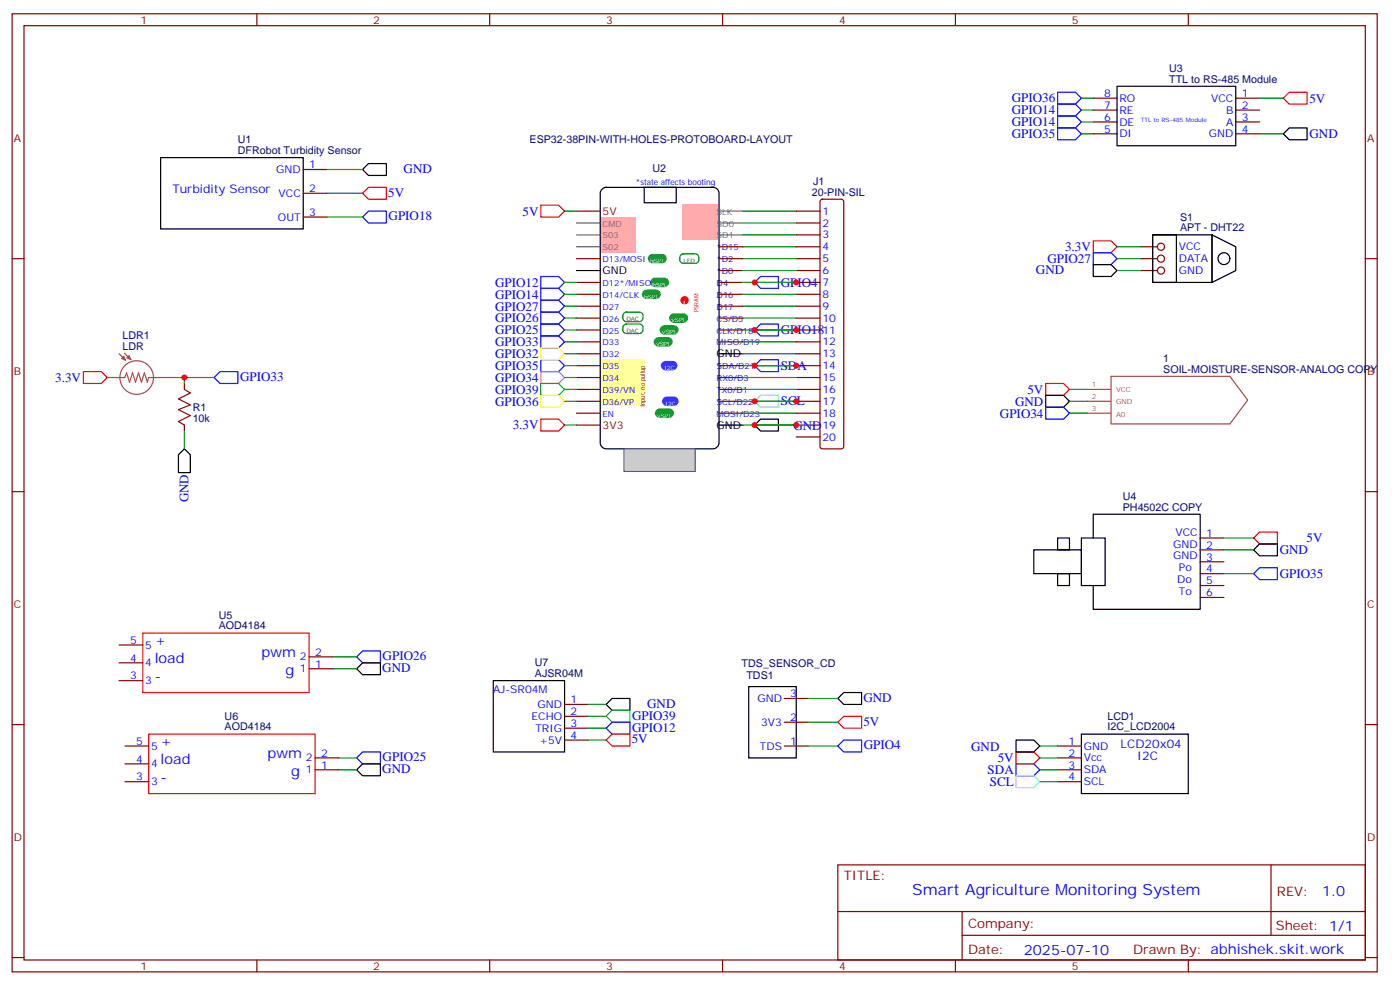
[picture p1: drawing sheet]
<svg xmlns="http://www.w3.org/2000/svg" width="416mm" height="292mm" viewBox="0 0 416 292" stroke-linecap="round" stroke-linejoin="round" font-family="sans-serif">
<g fill="none" stroke="#870000" stroke-width=".35">
<path d="M3.6 4.1h405.3v284.3h-405.3zM7.1 7.6h398.3v277.3h-398.3zM76.3 4.1v3.5M145.4 4.1v3.5M214.6 4.1v3.5M283.7 4.1v3.5M352.8 4.1v3.5M90 50.3h7.1M90 57.4h7.1M3.6 76.8h3.5M90 64.4h7.1M405.4 76.8h3.5"/>
<path d="M3.6 145.9h3.5M405.4 145.9h3.5M3.6 215.1h3.5M405.4 215.1h3.5M248.8 256.7h156.6v28.2h-156.6zM377.4 256.7v20.9M248.8 270.5h156.5M285.7 277.6h119.6M285.7 270.5v14.1M3.6 284.2h3.5M76.3 284.9v3.5M145.4 284.9v3.5"/>
<path d="M214.6 284.9v3.5M283.7 284.9v3.5M352.8 284.9v3.5M405.4 284.2h3.5"/>
</g>
<path d="M47.7 46.8h42.3v21.1h-42.3z" fill="none" stroke="#000" stroke-width=".35"/>
<path d="M193.4 83l1.1-.6h2.8a1.41 1.41 0 0 1 1.4 1.4 1.41 1.41 0 0 1-1.4 1.4h-2.8a1.41 1.41 0 0 1-1.1-2.2z" fill="#093"/>
<path d="M178.6 106.8h13v13.7h-13z" fill="#ff9"/>
<circle cx="203.3" cy="89.1" r="1.23" fill="#f00"/>
<g fill="#ffabab">
<path d="M178.2 64.4h10.6v10.6h-10.6z"/>
<path d="M202.6 60.5h10.5v10.6h-10.5z"/>
</g>
<path d="M194.4 100.6l1.1-.6h2.8a1.41 1.41 0 0 1 1.4 1.5 1.41 1.41 0 0 1-1.4 1.4h-2.8a1.41 1.41 0 0 1-1.1-2.3z" fill="#093"/>
<path d="M178.8 56.1l1.2-.5h31.7a1.76 1.76 0 0 1 1.8 1.8v74a1.89 1.89 0 0 1-1.8 1.8h-31.7a1.89 1.89 0 0 1-1.8-1.8v-74zM171.2 80.3h7M213.5 105h7.1M213.5 126.2h7.1" fill="none" stroke="#000" stroke-width=".35"/>
<g fill="none" stroke="#870000" stroke-width=".35">
<path d="M171.2 76.8h7M213.5 76.8h7.1M213.5 73.2h7.1M171.2 97.9h7M171.2 94.4h7M171.2 90.9h7M171.2 87.3h7M171.2 83.8h7M213.5 97.9h7.1M213.5 94.4h7.1M213.5 90.9h7.1M213.5 87.3h7.1"/>
<path d="M213.5 83.8h7.1M213.5 80.3h7.1M171.2 119.1h7M171.2 115.6h7M171.2 112h7M171.2 108.5h7M171.2 101.5h7M171.2 105h7M213.5 119.1h7.1M213.5 115.6h7.1M213.5 112h7.1M213.5 108.5h7.1"/>
<path d="M213.5 101.5h7.1M171.2 122.6h7M213.5 122.6h7.1"/>
</g>
<path d="M171.2 69.7h7M171.2 66.2h7M171.2 73.2h7M213.5 69.7h7.1M213.5 66.2h7.1M213.5 62.7h7.1" fill="none" stroke="#666" stroke-width=".35"/>
<path d="M171.2 62.7h7M171.2 126.2h7" fill="none" stroke="#900" stroke-width=".35"/>
<g fill="#093">
<path d="M196.2 97.1l1.1-.6h2.8a1.41 1.41 0 0 1 1.4 1.4 1.41 1.41 0 0 1-1.4 1.4h-2.8a1.41 1.41 0 0 1-1.1-2.2z"/>
<path d="M199 93.6l1.1-.6h2.8a1.41 1.41 0 0 1 1.4 1.4 1.41 1.41 0 0 1-1.4 1.4h-2.8a1.41 1.41 0 0 1-1.1-2.2z"/>
</g>
<g fill="#06f">
<path d="M196.5 107.7l1.1-.6h2.1a1.41 1.41 0 0 1 1.5 1.4 1.41 1.41 0 0 1-1.5 1.4h-2.1a1.41 1.41 0 0 1-1.1-2.2z"/>
<path d="M196.9 118.3l1.1-.6h2.1a1.41 1.41 0 0 1 1.4 1.4 1.41 1.41 0 0 1-1.4 1.4h-2.1a1.41 1.41 0 0 1-1.1-2.2z"/>
</g>
<path d="M185.3 133.2h21.1v6.7h-21.1z" fill="#ccc" stroke="#666" stroke-width=".35"/>
<path d="M202.1 75.8l.8-.4h3.5a1.45 1.45 0 0 1 1.1 1.4 1.45 1.45 0 0 1-1.1 1.4h-3.5a1.47 1.47 0 0 1-.8-2.4z" fill="none" stroke="#060" stroke-width=".35"/>
<path d="M194.8 121.8l1.1-.6h2.8a1.41 1.41 0 0 1 1.4 1.4 1.41 1.41 0 0 1-1.4 1.4h-2.8a1.41 1.41 0 0 1-1.1-2.2z" fill="#093"/>
<path d="M185.2 96.6l.8-.4h3.9a1.45 1.45 0 0 1 1.1 1.4 1.45 1.45 0 0 1-1.1 1.4h-3.9a1.47 1.47 0 0 1-.8-2.4zM185.2 93.1l.8-.5h3.9a1.45 1.45 0 0 1 1.1 1.5 1.45 1.45 0 0 1-1.1 1.4h-3.9a1.47 1.47 0 0 1-.8-2.4z" fill="none" stroke="#060" stroke-width=".35"/>
<path d="M191.3 55.6h9.5v4.6h-9.5z" fill="none" stroke="#000" stroke-width=".35"/>
<g fill="#093">
<path d="M190.9 86.5l1.1-.6h2.8a1.41 1.41 0 0 1 1.4 1.4 1.41 1.41 0 0 1-1.4 1.5h-2.8a1.41 1.41 0 0 1-1.1-2.3z"/>
<path d="M192.6 75.9l1.1-.5h2.9a1.41 1.41 0 0 1 1.4 1.4 1.41 1.41 0 0 1-1.4 1.4h-2.9a1.41 1.41 0 0 1-1.1-2.3z"/>
</g>
<g fill="none" stroke="#870000" stroke-width=".35">
<path d="M324.6 29.1h7.1M324.6 32.7h7.1M324.6 36.2h7.1M324.6 39.7h7.1M367 29.1h7M367 32.7h7M367 36.2h7M367 39.7h7M243.7 59.3l.5-.2h5.6l.5 .2 .2 .5v72.7l-.2 .5-.5 .2h-5.6l-.5-.2-.2-.5v-72.7zM236.4 62.7h7.1M236.4 66.2h7.1M236.4 69.7h7.1"/>
<path d="M236.4 73.2h7.1M236.4 76.8h7.1M338.7 73.2h5M338.7 76.8h5M236.4 80.3h7.1M236.4 83.8h7.1M236.4 87.3h7.1M236.4 90.9h7.1M236.4 94.4h7.1M236.4 97.9h7.1M338.7 80.3h5M54.8 113.8v1.8"/>
<path d="M236.4 101.5h7.1M236.4 105h7.1M236.4 108.5h7.1M236.4 112h7.1M236.4 115.6h7.1M236.4 119.1h7.1M54.8 126.2v1.7M236.4 122.6h7.1M236.4 126.2h7.1M236.4 129.7h7.1M356.4 159.7h7M356.4 177.3h7"/>
<path d="M356.4 163.2h7M356.4 173.8h7M356.4 166.7h7M356.4 170.3h7M35.3 196.7h7.1M35.3 191.4h7.1M91.8 198.5h7M91.8 194.9h7M35.3 202h7.1M167.6 209.1h7.1M167.6 212.6h7.1M167.6 216.1h7.1"/>
<path d="M167.6 219.6h7.1M232.9 214.3h7.1M232.9 207.3h7.1M37.1 232h7.1M37.1 226.7h7.1M37.1 221.4h7.1M93.6 228.5h7M93.6 224.9h7M232.9 221.4h7.1M314 228.5h7.1M314 224.9h7.1M314 232h7.1"/>
<path d="M314 221.4h7.1"/>
<circle cx="344.7" cy="76.8" r="1.06"/>
<circle cx="344.7" cy="73.2" r="1.06"/>
<circle cx="344.7" cy="80.3" r="1.06"/>
</g>
<g fill="none" stroke="#000" stroke-width=".35">
<path d="M331.7 25.6h35.3v17.7h-35.3zM381.1 39.7l1.7-1.7h5.3v3.5h-5.3zM107.7 50.3l1.7-1.8h5.3v3.6h-5.3zM324.6 78.5h5.3l1.8 1.8-1.8 1.8h-5.3zM342.3 69.7h7v14.1h-7zM342.3 69.7h17.6v14.1h-17.6zM359.9 69.7l7.1 3.5v7.1l-7.1 3.5zM310.5 117.3h5.3l1.8 1.8-1.8 1.8h-5.3zM54.8 133.2l1.7 1.8v5.3h-3.5v-5.3zM224.1 126.2l1.7-1.8h5.3v3.5h-5.3zM314 159.7h3.6v3.5h-3.6zM321.1 159.7h7.1v14.1h-7.1z"/>
<path d="M324.6 159.7v-7.1h31.8v28.2h-31.8v-7M307 163.2h14.1v7.1h-14.1zM314 170.3h3.6v3.5h-3.6zM372.3 163.2l1.7-1.8h5.3v3.6h-5.3zM105.9 198.5l1.8-1.8h5.3v3.5h-5.3zM146.5 202h21.1v21.2h-21.1zM180 209.1l1.8-1.8h5.2v3.5h-5.2zM222.3 203.8h14.1v21.1h-14.1zM248.8 207.3l1.7-1.8h5.3v3.6h-5.3zM301.7 219.6h5.3l1.8 1.8-1.8 1.8h-5.3zM321.1 217.9h31.7v17.6h-31.7zM105.9 228.5l1.8-1.8h5.3v3.5h-5.3z"/>
<circle cx="363.4" cy="76.8" r="1.76"/>
</g>
<g fill="none" stroke="#f00" stroke-width=".35">
<path d="M381.1 29.1l1.7-1.7h5.3v3.5h-5.3zM107.7 57.4l1.7-1.8h5.3v3.5h-5.3zM160.6 60.9h5.3l1.7 1.8-1.7 1.7h-5.3zM324.6 71.5h5.3l1.8 1.7-1.8 1.8h-5.3zM24.8 110.3h5.3l1.7 1.7-1.7 1.8h-5.3zM310.5 113.8h5.3l1.8 1.8-1.8 1.7h-5.3zM160.6 124.4h5.3l1.7 1.8-1.7 1.7h-5.3zM372.3 159.7l1.7-1.8h5.3v3.5h-5.3zM42.4 187.9h49.4v17.6h-49.4zM44.2 217.9h49.4v17.6h-49.4zM180 219.6l1.8-1.7h5.2v3.5h-5.2zM248.8 214.3l1.7-1.7h5.3v3.5h-5.3z"/>
<path d="M301.7 223.2h5.3l1.8 1.7-1.8 1.8h-5.3z"/>
</g>
<g fill="none" stroke="#a64a4a" stroke-width=".35">
<path d="M33.6 112h3.5l.5-1.4 .9 2.9 .8-2.9 .9 2.9 .9-2.9 .9 2.9 .9-2.9 .9 2.9 .3-1.5M35.3 105l2 1.9M36.9 104.8l2 2M44.2 112h3.5M322.9 115.6h6.9M322.9 119.1h6.9M329.9 111.7h35.3l5.3 7-5.3 7.1h-35.3zM322.9 122.6h6.9"/>
<circle cx="40.6" cy="112" r="5"/>
</g>
<g fill="#a64a4a" stroke="#a64a4a" stroke-width=".3">
<path d="M36.8 105.7l.5 1.2-1.2-.5z"/>
<path d="M37.6 106.2l.7-.7 .6 1.3z"/>
</g>
<path d="M54.8 115.6l1.7 1-3.5 1.8 3.5 1.8-3.5 1.4 3.5 1.7-3.5 1.8 1.8 1.1" fill="none" stroke="#a10000" stroke-width=".35"/>
<g fill="none" stroke="#00f" stroke-width=".35">
<path d="M314 27.4h5.3l1.8 1.7-1.8 1.8h-5.3zM314 30.9h5.3l1.8 1.8-1.8 1.7h-5.3zM314 34.4h5.3l1.8 1.8-1.8 1.8h-5.3zM314 38h5.3l1.8 1.7-1.8 1.8h-5.3zM107.7 64.4l1.7-1.7h5.3v3.5h-5.3zM324.6 75h5.3l1.8 1.8-1.8 1.7h-5.3zM160.6 82.1h5.3l1.7 1.7-1.7 1.8h-5.3zM160.6 85.6h5.3l1.7 1.7-1.7 1.8h-5.3zM160.6 89.1h5.3l1.7 1.8-1.7 1.7h-5.3zM160.6 92.6h5.3l1.7 1.8-1.7 1.8h-5.3zM160.6 96.2h5.3l1.7 1.7-1.7 1.8h-5.3zM160.6 99.7h5.3l1.7 1.8-1.7 1.7h-5.3z"/>
<path d="M224.1 83.8l1.7-1.7h5.3v3.5h-5.3zM224.1 97.9l1.7-1.7h5.3v3.5h-5.3zM63.6 112l1.7-1.7h5.3v3.5h-5.3zM160.6 106.8h5.3l1.7 1.7-1.7 1.8h-5.3zM224.1 108.5l1.7-1.7h5.3v3.5h-5.3zM310.5 120.9h5.3l1.8 1.7-1.8 1.8h-5.3zM372.3 170.3l1.7-1.8h5.3v3.5h-5.3zM105.9 194.9l1.8-1.7h5.3v3.5h-5.3zM180 216.1l1.8-1.8h5.2v3.6h-5.2zM105.9 224.9l1.8-1.7h5.3v3.5h-5.3zM248.8 221.4l1.7-1.8h5.3v3.6h-5.3zM301.7 226.7h5.3l1.8 1.8-1.8 1.7h-5.3z"/>
</g>
<g fill="none" stroke="#008700" stroke-width=".35">
<path d="M321.1 29.1h3.5M321.1 32.7h3.5M321.1 36.2h3.5M321.1 39.7h3.5M374 29.1h7.1M374 39.7h7.1M97.1 50.3h10.6M97.1 57.4h10.6M97.1 64.4h10.6M167.6 62.7h3.6M220.6 73.2h15.8M220.6 76.8h15.8"/>
<path d="M220.6 62.7h15.8M220.6 66.2h15.8M220.6 69.7h15.8M331.7 73.2h7M331.7 76.8h7M167.6 83.8h3.6M167.6 87.3h3.6M167.6 90.9h3.6M167.6 94.4h3.6M167.6 97.9h3.6M220.6 80.3h15.8M220.6 83.8h15.8"/>
<path d="M220.6 87.3h15.8M220.6 90.9h15.8M220.6 94.4h15.8M220.6 97.9h15.8M331.7 80.3h7M31.8 112h1.8M47.7 112h7.1v1.8M54.8 112h8.8M167.6 112h3.6M167.6 101.5h3.6M167.6 105h3.6M167.6 108.5h3.6"/>
<path d="M167.6 115.6h3.6M167.6 119.1h3.6M220.6 112h15.8M220.6 101.5h15.8M220.6 105h15.8M220.6 108.5h15.8M220.6 115.6h15.8M220.6 119.1h15.8M317.6 115.6h5.3M317.6 119.1h5.3M54.8 127.9v5.3M167.6 126.2h3.6"/>
<path d="M220.6 126.2h15.8M220.6 122.6h15.8M317.6 122.6h5.3M363.4 159.7h8.9M363.4 163.2h8.9M363.4 170.3h8.9M98.8 194.9h7.1M98.8 198.5h7.1M174.7 209.1h5.3M174.7 212.6h5.3M174.7 216.1h5.3M174.7 219.6h5.3"/>
<path d="M240 207.3h8.8M240 214.3h8.8M100.6 224.9h5.3M100.6 228.5h5.3M240 221.4h8.8M308.8 224.9h5.2M308.8 228.5h5.2M308.8 221.4h5.2M308.8 232h5.2"/>
</g>
<path d="M160.6 113.8h5.3l1.7 1.8-1.7 1.7h-5.3zM180 212.6l1.8-1.8h5.2v3.5h-5.2z" fill="none" stroke="#0f0" stroke-width=".35"/>
<path d="M301.7 230.2h5.3l1.8 1.8-1.8 1.8h-5.3z" fill="none" stroke="#6ff" stroke-width=".35"/>
<path d="M160.6 110.3h5.3l1.7 1.7-1.7 1.8h-5.3z" fill="none" stroke="#f0f" stroke-width=".35"/>
<path d="M160.6 117.3h5.3l1.7 1.8-1.7 1.8h-5.3zM160.6 103.2h5.3l1.7 1.8-1.7 1.8h-5.3z" fill="none" stroke="#ff0" stroke-width=".35"/>
<path d="M224.1 119.1l1.7-1.8h5.3v3.6h-5.3z" fill="none" stroke="#0ff" stroke-width=".35"/>
<g fill="#c00">
<circle cx="54.8" cy="112" r=".88"/>
<circle cx="224.1" cy="83.8" r=".88"/>
<circle cx="224.1" cy="97.9" r=".88"/>
<circle cx="224.1" cy="108.5" r=".88"/>
<circle cx="224.1" cy="119.1" r=".88"/>
<circle cx="224.1" cy="126.2" r=".88"/>
<circle cx="236.4" cy="83.8" r=".88"/>
<circle cx="236.4" cy="97.9" r=".88"/>
<circle cx="236.4" cy="108.5" r=".88"/>
<circle cx="236.4" cy="119.1" r=".88"/>
<circle cx="236.4" cy="126.2" r=".88"/>
</g>
<text font-size="4.6" fill="#00f" x="270.9" y="265.7">Smart Agriculture Monitoring System</text>
<g font-size="4.2" fill="#00f">
<text x="45.9" y="191.4">+</text>
<text x="45.9" y="196.7">load</text>
<text x="77.7" y="194.9">pwm</text>
<text x="45.9" y="202">-</text>
<text x="84.7" y="200.2">g</text>
<text x="47.7" y="221.4">+</text>
<text x="47.7" y="226.7">load</text>
<text x="79.4" y="224.9">pwm</text>
<text x="47.7" y="232">-</text>
<text x="86.5" y="230.2">g</text>
<text x="392.6" y="265.9">1.0</text>
<text x="304" y="283.3">2025-07-10</text>
</g>
<g font-size="3.9" fill="#00f">
<text x="300.5" y="30.4">GPIO36</text>
<text x="300.5" y="33.9">GPIO14</text>
<text x="388.8" y="30.5">5V</text>
<text x="300.5" y="37.4">GPIO14</text>
<text x="300.5" y="41">GPIO35</text>
<text x="388.8" y="41">GND</text>
<text x="119.9" y="51.4">GND</text>
<text x="115.3" y="58.4">5V</text>
<text x="115.4" y="65.4">GPIO18</text>
<text x="155.1" y="64">5V</text>
<text x="316.3" y="74.5">3.3V</text>
<text x="307.6" y="81.5">GND</text>
<text x="311" y="78">GPIO27</text>
<text x="147" y="85.1">GPIO12</text>
<text x="147" y="88.7">GPIO14</text>
<text x="231.8" y="85">GPIO4</text>
<text x="147" y="92.2">GPIO27</text>
<text x="147" y="95.7">GPIO26</text>
<text x="147" y="99.2">GPIO25</text>
<text x="231.8" y="99.1">GPIO18</text>
<text x="147" y="102.8">GPIO33</text>
<text x="147" y="106.3">GPIO32</text>
<text x="16.4" y="113.3">3.3V</text>
<text x="71.3" y="113">GPIO33</text>
<text x="147" y="109.8">GPIO35</text>
<text x="147" y="113.3">GPIO34</text>
<text x="231.8" y="109.7">SDA</text>
<text x="147" y="116.9">GPIO39</text>
<text x="305.1" y="116.9">5V</text>
<text x="147" y="120.4">GPIO36</text>
<text x="231.8" y="120.3">SCL</text>
<text x="296.9" y="123.9">GPIO34</text>
<text x="301.4" y="120.4">GND</text>
<text x="152.2" y="127.5">3.3V</text>
<text x="235.6" y="127.5">GND</text>
<text x="56" y="149.1" transform="rotate(-90 56 149.1)">GND</text>
<text x="388" y="160.7">5V</text>
<text x="380" y="164.4">GND</text>
<text x="380" y="171.5">GPIO35</text>
<text x="113.6" y="195.9">GPIO26</text>
<text x="113.5" y="199.5">GND</text>
<text x="256.4" y="208.3">GND</text>
<text x="187.7" y="213.6">GPIO39</text>
<text x="192.2" y="210.1">GND</text>
<text x="256.4" y="215.3">5V</text>
<text x="187.6" y="220.6">5V</text>
<text x="187.7" y="217.1">GPIO12</text>
<text x="113.6" y="225.9">GPIO25</text>
<text x="256.5" y="222.4">GPIO4</text>
<text x="288.4" y="222.8">GND</text>
<text x="296.3" y="226.2">5V</text>
<text x="113.5" y="229.5">GND</text>
<text x="293.3" y="229.7">SDA</text>
<text x="293.9" y="233.2">SCL</text>
</g>
<g font-size="3.9" fill="#800">
<text x="250.5" y="261.3">TITLE:</text>
<text x="379.2" y="265.9">REV:</text>
<text x="287.5" y="275.5">Company:</text>
<text x="378.8" y="276.1">Sheet: 1/1</text>
<text x="287.5" y="283.1">Date:</text>
<text x="336.5" y="283.2">Drawn By: abhishek.skit.work</text>
</g>
<g font-size="3.5" fill="#00f">
<text x="51.2" y="57.4">Turbidity Sensor</text>
<text x="332.7" y="222.1">LCD20x04</text>
<text x="337.7" y="225.6">I2C</text>
</g>
<g font-size="3.2" fill="#800">
<text x="41.7" y="7.1">1</text>
<text x="110.8" y="7.1">2</text>
<text x="180" y="7.1">3</text>
<text x="249.1" y="7.1">4</text>
<text x="318.3" y="7.1">5</text>
<text x="4.1" y="42.2">A</text>
<text x="405.9" y="42.2">A</text>
<text x="4.1" y="111.3">B</text>
<text x="405.9" y="111.3">B</text>
<text x="4.1" y="180.5">C</text>
<text x="405.9" y="180.5">C</text>
<text x="4.1" y="249.6">D</text>
<text x="405.9" y="249.6">D</text>
<text x="41.7" y="287.9">1</text>
<text x="110.8" y="287.9">2</text>
<text x="180" y="287.9">3</text>
<text x="249.1" y="287.9">4</text>
<text x="318.3" y="287.9">5</text>
</g>
<g font-size="3.2" fill="#000080">
<text x="347.2" y="21.4">U3</text>
<text x="347.2" y="24.5">TTL to RS-485 Module</text>
<text x="70.6" y="45.7">DFRobot Turbidity Sensor</text>
<text x="70.6" y="42.3">U1</text>
<text x="157.2" y="42.5">ESP32-38PIN-WITH-HOLES-PROTOBOARD-LAYOUT</text>
<text x="193.8" y="51.2">U2</text>
<text x="241.1" y="58.1">20-PIN-SIL</text>
<text x="241.5" y="54.8">J1</text>
<text x="350.4" y="65.5">S1</text>
<text x="350.4" y="68.7">APT - DHT22</text>
<text x="36.4" y="100.6">LDR1</text>
<text x="36.4" y="103.8">LDR</text>
<text x="345.4" y="107.5">1</text>
<text x="345.4" y="110.6">SOIL-MOISTURE-SENSOR-ANALOG COPY</text>
<text x="57.2" y="125.1">10k</text>
<text x="57.2" y="122">R1</text>
<text x="333.4" y="148.4">U4</text>
<text x="333.4" y="151.6">PH4502C COPY</text>
<text x="64.9" y="183.7">U5</text>
<text x="64.9" y="186.8">AOD4184</text>
<text x="158.8" y="197.8">U7</text>
<text x="220.2" y="197.9">TDS_SENSOR_CD</text>
<text x="158.8" y="200.9">AJSR04M</text>
<text x="221.6" y="201.4">TDS1</text>
<text x="66.7" y="213.7">U6</text>
<text x="328.9" y="213.6">LCD1</text>
<text x="66.7" y="216.8">AOD4184</text>
<text x="328.9" y="216.8">I2C_LCD2004</text>
</g>
<g font-size="3.2" fill="#00f">
<text x="327.9" y="28.8">8</text>
<text x="368.7" y="28.8">1</text>
<text x="327.9" y="35.8">6</text>
<text x="327.9" y="32.3">7</text>
<text x="332.4" y="33.7">RE</text>
<text x="332.4" y="30.2">RO</text>
<text x="359.7" y="30.2">VCC</text>
<text x="364.1" y="33.7">B</text>
<text x="368.7" y="32.3">2</text>
<text x="368.7" y="35.8">3</text>
<text x="327.9" y="39.4">5</text>
<text x="332.4" y="40.8">DI</text>
<text x="332.4" y="37.3">DE</text>
<text x="359" y="40.8">GND</text>
<text x="364.1" y="37.3">A</text>
<text x="368.7" y="39.4">4</text>
<text x="82" y="51.4">GND</text>
<text x="91.8" y="50">1</text>
<text x="82.7" y="58.4">VCC</text>
<text x="91.8" y="57">2</text>
<text x="82.5" y="65.5">OUT</text>
<text x="91.8" y="64.1">3</text>
<text x="244.2" y="63.7">1</text>
<text x="244.2" y="67.2">2</text>
<text x="244.2" y="70.8">3</text>
<text x="244.2" y="74.3">4</text>
<text x="244.2" y="77.8">5</text>
<text x="350" y="74.3">VCC</text>
<text x="350" y="77.8">DATA</text>
<text x="244.2" y="81.4">6</text>
<text x="350" y="81.4">GND</text>
<text x="244.2" y="84.9">7</text>
<text x="244.2" y="88.4">8</text>
<text x="244.2" y="91.9">9</text>
<text x="244.2" y="95.5">10</text>
<text x="244.2" y="99">11</text>
<text x="244.2" y="102.5">12</text>
<text x="244.2" y="106">13</text>
<text x="244.2" y="109.6">14</text>
<text x="244.2" y="113.1">15</text>
<text x="244.2" y="116.6">16</text>
<text x="244.2" y="120.2">17</text>
<text x="244.2" y="123.7">18</text>
<text x="244.2" y="127.2">19</text>
<text x="244.2" y="130.7">20</text>
<text x="349.1" y="159">VCC</text>
<text x="358.1" y="159.3">1</text>
<text x="348.4" y="162.5">GND</text>
<text x="348.4" y="166">GND</text>
<text x="358.1" y="162.8">2</text>
<text x="358.1" y="166.4">3</text>
<text x="349.5" y="173.1">Do</text>
<text x="350.1" y="169.5">Po</text>
<text x="358.1" y="173.4">5</text>
<text x="358.1" y="169.9">4</text>
<text x="350" y="176.6">To</text>
<text x="358.1" y="177">6</text>
<text x="38.6" y="191.1">5</text>
<text x="38.6" y="196.4">4</text>
<text x="43.1" y="197.8">4</text>
<text x="43.1" y="192.5">5</text>
<text x="89.1" y="196">2</text>
<text x="93.6" y="194.6">2</text>
<text x="38.6" y="201.6">3</text>
<text x="43.1" y="203.1">3</text>
<text x="89.1" y="199.5">1</text>
<text x="93.6" y="198.1">1</text>
<text x="146.5" y="205.5">AJ-SR04M</text>
<text x="169.4" y="208.7">1</text>
<text x="224.9" y="208.4">GND</text>
<text x="234.7" y="206.9">3</text>
<text x="157.8" y="213.6">ECHO</text>
<text x="159.7" y="210.1">GND</text>
<text x="169.4" y="212.2">2</text>
<text x="169.4" y="215.8">3</text>
<text x="226" y="215.4">3V3</text>
<text x="234.7" y="214">2</text>
<text x="40.4" y="221.1">5</text>
<text x="159" y="217.2">TRIG</text>
<text x="160.2" y="220.7">+5V</text>
<text x="169.4" y="219.3">4</text>
<text x="234.7" y="221.1">1</text>
<text x="317.3" y="221.1">1</text>
<text x="40.4" y="226.3">4</text>
<text x="44.9" y="227.8">4</text>
<text x="44.9" y="222.5">5</text>
<text x="90.8" y="226">2</text>
<text x="95.3" y="224.6">2</text>
<text x="225.6" y="222.5">TDS</text>
<text x="317.3" y="224.6">2</text>
<text x="321.8" y="222.5">GND</text>
<text x="321.8" y="226">Vcc</text>
<text x="40.4" y="231.6">3</text>
<text x="44.9" y="233">3</text>
<text x="90.8" y="229.5">1</text>
<text x="95.3" y="228.1">1</text>
<text x="317.3" y="228.1">3</text>
<text x="317.3" y="231.6">4</text>
<text x="321.8" y="229.5">SDA</text>
<text x="321.8" y="233">SCL</text>
</g>
<g font-size="3.2" fill="#900">
<text x="178.9" y="63.7">5V</text>
<text x="178.9" y="127.2">3V3</text>
</g>
<g font-size="3.2">
<text x="178.9" y="81.4">GND</text>
<text x="212.8" y="106">GND</text>
<text x="212.8" y="127.2">GND</text>
</g>
<g font-size="2.5" fill="#00f">
<text x="188.8" y="54.8">*state affects booting</text>
<text x="178.9" y="77.8">D13/MOSI</text>
<text x="212.8" y="77.8">*D2</text>
<text x="212.8" y="74.3">*D15</text>
<text x="212.8" y="81.4">*D0</text>
<text x="178.9" y="84.9">D12*/MISO</text>
<text x="178.9" y="88.4">D14/CLK</text>
<text x="212.8" y="88.4">D16</text>
<text x="212.8" y="84.9">D4</text>
<text x="178.9" y="91.9">D27</text>
<text x="178.9" y="95.5">D26</text>
<text x="212.8" y="95.5">CS/D5</text>
<text x="212.8" y="91.9">D17</text>
<text x="178.9" y="99">D25</text>
<text x="212.8" y="99">CLK/D18</text>
<text x="178.9" y="102.5">D33</text>
<text x="178.9" y="106">D32</text>
<text x="212.8" y="102.5">MISO/D19</text>
<text x="178.9" y="109.6">D35</text>
<text x="178.9" y="113.1">D34</text>
<text x="212.8" y="113.1">RX0/D3</text>
<text x="212.8" y="109.6">SDA/D21</text>
<text x="178.9" y="116.6">D39/VN</text>
<text x="212.8" y="116.6">TX0/D1</text>
<text x="178.9" y="120.2">D36/VP</text>
<text x="178.9" y="123.7">EN</text>
<text x="212.8" y="123.7">MOSI/D23</text>
<text x="212.8" y="120.2">SCL/D22</text>
</g>
<g font-size="2.5" fill="#666">
<text x="212.8" y="63.7">SLK</text>
<text x="178.9" y="67.2">CMD</text>
<text x="178.9" y="70.8">S03</text>
<text x="212.8" y="70.8">SD1</text>
<text x="212.8" y="67.2">SD0</text>
<text x="178.9" y="74.3">S02</text>
</g>
<g font-size="2.1" fill="#a54b4b">
<text x="324.2" y="114.9">1</text>
<text x="324.2" y="118.4">2</text>
<text x="331.4" y="116.3">VCC</text>
<text x="331.4" y="119.8">GND</text>
<text x="324.2" y="121.9">3</text>
<text x="331.4" y="123.7">A0</text>
</g>
<text font-size="1.8" fill="#00f" x="338.7" y="36.2">TTL to RS-485 Module</text>
<g font-size="1.8" fill="#fff">
<text x="193" y="78.1">hSPI</text>
<text x="191.3" y="88.6">hSPI</text>
<text x="193.7" y="85.1">hSPI</text>
<text x="199.4" y="95.7">vSPI</text>
<text x="202.9" y="90.4">!</text>
<text x="196.6" y="99.2">vSPI</text>
<text x="194.8" y="102.8">vSPI</text>
<text x="197.3" y="109.8">I2C</text>
<text x="195.2" y="123.9">vSPI</text>
<text x="197.6" y="120.4">I2C</text>
</g>
<g font-size="1.8" fill="#060">
<text x="202.9" y="78.1">LED</text>
<text x="186" y="95.3">DAC</text>
<text x="186" y="98.9">DAC</text>
</g>
<text font-size="1.8" fill="#f00" x="207.4" y="92.7" transform="rotate(-90 207.4 92.7)">PSRAM</text>
<text font-size="1.8" fill="#333" x="191.5" y="120.9" transform="rotate(-90 191.5 120.9)">Input, no pullup</text>
</svg>
